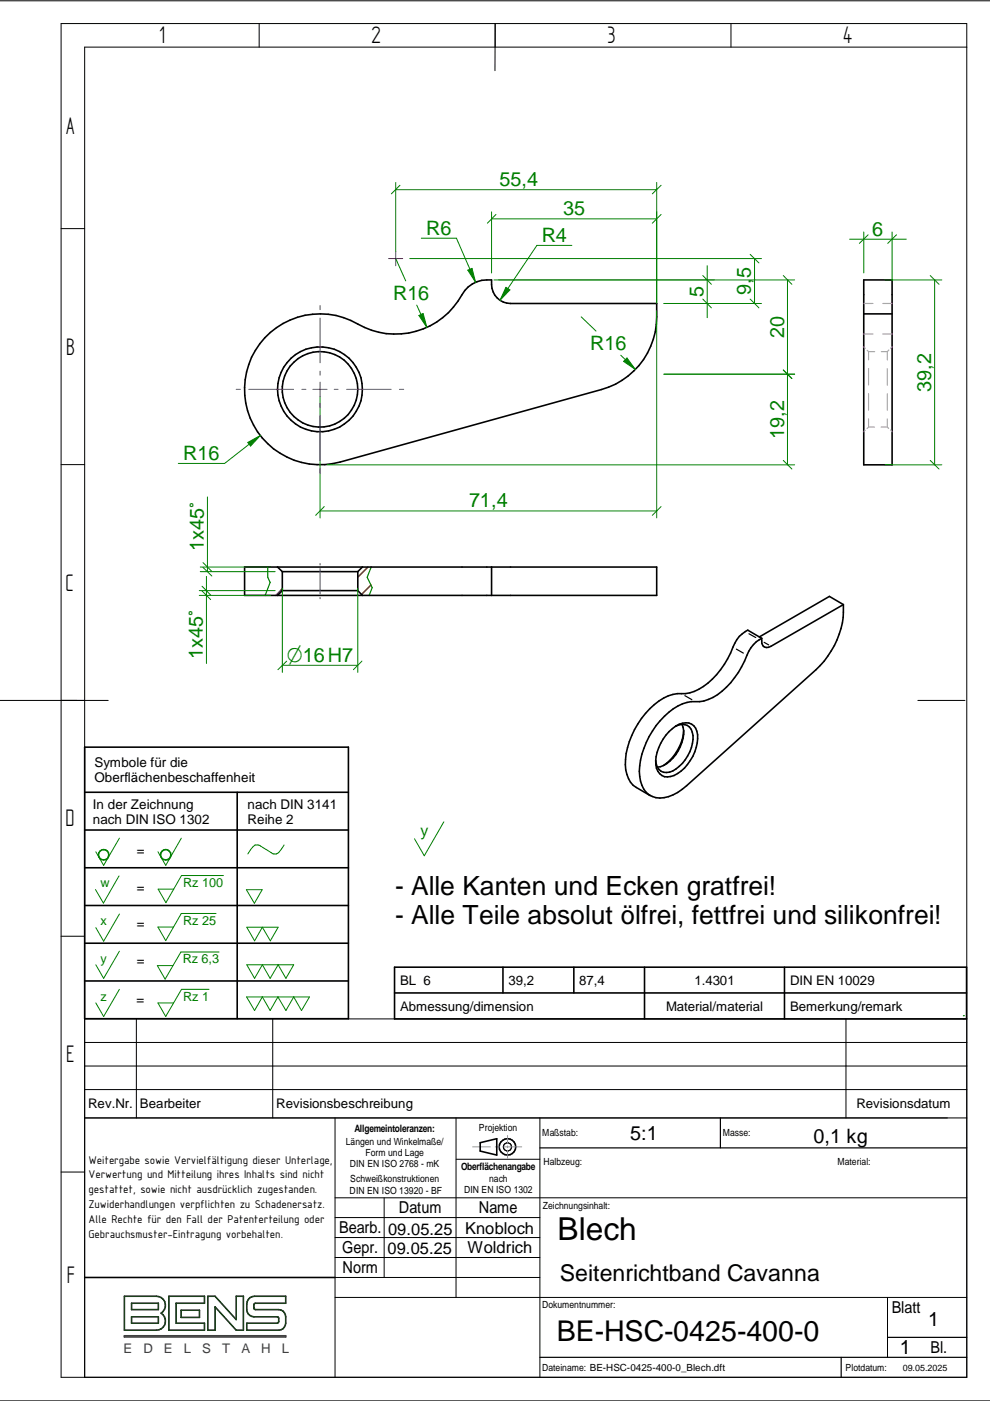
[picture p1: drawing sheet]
<svg xmlns="http://www.w3.org/2000/svg" width="210mm" height="297mm" viewBox="0 0 210 297" stroke-linecap="round" stroke-linejoin="round" font-family="sans-serif">
<g fill="none" stroke="#000" stroke-width=".21">
<path d="M0 .2h209.9M13 5h192v287h-192zM54.9 5v5M105 10v-5l-.1 10M155 5v5M205 10h-187.1v282M13 48.5h4.9M13 98.5h4.9M0 148.5h22.9M194.6 148.5h10M13 198.5h4.9M17.9 216h187.1"/>
<path d="M28.9 216v21M57.8 216v21M179.4 216v21M17.9 226h187.1M17.9 237h187.1M17.9 231h187.1M17.9 221h187.1M71 237v55M96.7 237v38.1M114.5 237v55M13 248.5h4.9M71 258.1h43.5"/>
<path d="M71 254h134M81.4 254v16.8M96.7 245.8h17.8M71 262.4h43.5M71 266.6h43.5M71 270.8h43.5M71 275.1h134M188.2 275.1v12.7M0 297h209.9"/>
</g>
<g fill="none" stroke="#000" stroke-width=".25">
<path d="M152.7 237v6.4M114.5 243.4h90.5M114.5 287.8h90.5M178.4 287.8v4.2M188.2 283.5h16.8"/>
<circle cx="107.6" cy="243.2" r=".86"/>
</g>
<g fill="none" stroke="#000" stroke-width=".34">
<path d="M183.1 59.4h6v39.2h-6zM56.1 71.6a16 16 0 0 1 19.8-2.9 16.1 16.1 0 0 0 22.1-6.2 6.2 6.2 0 0 1 6.2-3.1 4.2 4.2 0 0 0 4 4.9h31a19.9 19.9 0 0 1-1.2 9.1 16 16 0 0 1-10.5 9.2l-55.4 15.4a16 16 0 0 1-17.9-7.1 16 16 0 0 1 1.9-19.3zM183.1 66.5h6M17.9 158.4h56v57.6h-56zM17.9 176h56M17.9 168h56M50.3 168v48M17.9 184h56M17.9 192h56M17.9 200h56M17.9 208h56M83.7 210.5h121.2"/>
<path d="M83.7 205.1h121.2v10.9h-121.2zM106.6 205.1v5.4M121.7 205.1v5.4M136.7 205.1v10.9M166.3 205.1v10.9M101.8 242.3l3.5-.9v3.5l-3.5-.8zM17.9 270.8h53.1"/>
<circle cx="67.8" cy="82.5" r="9"/>
<circle cx="67.9" cy="82.5" r="8"/>
<circle cx="107.6" cy="243.2" r="1.73"/>
</g>
<path d="M100.2 243.2h3.8M105 243.2h.9M106.8 243.2h3.8M107.6 240.7v1.7M107.6 243v.3M107.6 243.8v1.8" fill="none" stroke="#229aff" stroke-width=".21"/>
<path d="M26.4 274.8h6.7a1.94 1.94 0 0 1 1.9 1.4 1.94 1.94 0 0 1-.8 2.2 1.95 1.95 0 0 1 .8 2.2 1.95 1.95 0 0 1-1.9 1.4h-6.7zM27.9 279.2h5.7v1.3h-5.7zM27.9 276.3h5.7v1.4h-5.7zM35.8 274.8h7.5v1.5h-6v4.2h6v1.5h-7.5zM38.4 277.8h3.9v1.5h-3.9zM44.1 274.8h1.5l4.5 5v-5h1.5v7.2h-1.5l-4.5-4.9v4.9h-1.5zM53 275.1l1-.3h6.6v1.5h-6.5l-.3 .3v.8l.3 .3h5a1.48 1.48 0 0 1 1.5 1.5 2.53 2.53 0 0 1-.6 2.5l-.9 .3h-6.8v-1.5h6.5l.3-.3v-.7l-.3-.3h-5a1.55 1.55 0 0 1-1.5-1.5 2.47 2.47 0 0 1 .7-2.6z" fill="none" stroke="#004000" stroke-width=".34"/>
<path d="M26.4 283.2h34.2v.3h-34.2z" fill="none" stroke="#3f3f3f" stroke-width=".34"/>
<path d="M204.3 215.3h.1M204.3 216h.1" fill="none" stroke="#008000" stroke-width=".25"/>
<g fill="none" stroke="#008000" stroke-width=".21">
<path d="M149 58.4l1.8 1.9M149.9 56.3v11.1M166.1 58.4l1.8 1.9M167 59.4v39.2M168.5 59.4h-63.8M139.2 65.9v43.9M140.8 64.3h10.6M140.8 79.3h27.7M149 63.4l1.8 1.9M166.1 78.4l1.8 1.9M52.5 93.8l2.7-1.5-2.1 2.3zM55.2 92.3l-7.6 6h-9.8"/>
<path d="M67.9 84v25.8M69.3 98.6h99.2M166.1 97.6l1.8 1.8M67.9 108.3h71.3M68.7 107.4l-1.8 1.9M140.2 107.4l-1.9 1.9M25.3 177.7l-3.3 5.8-1.7-2.9M38.4 177.7l-3.3 5.8-1.6-2.9M60.2 179.2l-1 1.4-.7 .5-.6-.1-2.1-1.3a1.56 1.56 0 0 0-2.7 .5l-.6 .9M94.1 174.2l-4.1 7.2-2.1-3.6M25.2 185.7l-3.3 5.8-1.7-2.9M25.3 193.8l-3.3 5.8-1.7-2.9"/>
<path d="M45.8 193.7h-7.4l-3.3 5.7-1.6-2.8h3.3M47.4 185.6h-8.9l-3.3 5.8-1.7-2.9h3.3M52.2 188.6h3.4l-1.7 2.9zM52.3 196.6h6.7l-1.7 2.9-1.7-2.9-1.6 2.9zM25.3 201.7l-3.3 5.7-1.7-2.8M25.3 209.8l-3.3 5.7-1.7-2.9M44.3 209.8h-5.8l-3.4 5.7-1.6-2.9h3.3M46.4 201.8h-8l-3.4 5.8-1.6-2.9h3.3M52.3 211.4h13.3l-1.7 2.8-1.6-2.8-1.7 2.8-1.7-2.8-1.6 2.8-1.7-2.8-1.6 2.8zM52.3 204.6h10l-1.7 2.8-1.6-2.8-1.7 2.8-1.7-2.8-1.6 2.8z"/>
</g>
<g fill="none" stroke="#008000" stroke-width=".34">
<circle cx="22" cy="181.2" r="1.09"/>
<circle cx="35.1" cy="181.2" r="1.09"/>
</g>
<g fill="none" stroke="#f0f" stroke-width=".25">
<path d="M183.1 73.5l.4 .4M183.1 64.3h2M183.1 70.8h2M183.9 74.3l.2 .2M184.1 74.5v1.8M184.1 78.1v3.5M184.2 74.5h1.3M186.9 74.5h1.2M187.2 64.3h1.9M187.2 70.8h1.9M188.1 74.5v1.8M188.1 78.1v3.6"/>
<path d="M188.5 74.2l-.4 .3M189.1 73.5l-.3 .3M183.4 91.2l-.3 .3M184.1 90.6l-.3 .3M184.1 83.4v3.6M184.1 88.8v1.8M184.2 90.6h1.2M186.8 90.6h1.3M188.1 83.5v3.5M188.1 88.8v1.8M188.1 90.6l.3 .2M188.8 91.2l.3 .3"/>
</g>
<path d="M52.5 93.8l2.7-1.5-2.1 2.3z" fill="#008000"/>
<g fill="none" stroke="#00f" stroke-width=".21">
<path d="M82.4 54.8h3M83.9 53.3v3M67.9 64.8v.9M67.9 67.4v9.5M67.9 78.7v.8M50.1 82.5h.9M52.7 82.5h9.5M64 82.5h.9M66.3 82.5h3M67.9 81v3M67.9 85.6v.8M67.9 88.2v9.4"/>
<path d="M67.9 99.4v.9M70.9 82.5h.8M73.5 82.5h9.4M84.7 82.5h.9"/>
</g>
<g fill="none" stroke="#008000" stroke-width=".21">
<path d="M83.9 38.7v14.6M84.8 39.3l-1.8 1.8M139.2 38.7v25.6M140.2 39.3l-1.9 1.8M83.9 54.8l2.1 4.8M83.9 40.2h55.3M86.9 54.8h74.6M159 53.9l1.9 1.9M160 54.8v9.5M88.3 64.7l2.2 4.7M88.8 66.9l.9-.4 .8 2.9zM140.8 64.3h20.7"/>
<path d="M159 63.4l1.9 1.9"/>
</g>
<path d="M88.8 66.9l.9-.4 .8 2.9z" fill="#008000"/>
<path d="M89.3 50.5h7.5l4 9.4M99.2 57.3l.9-.4 .7 3z" fill="none" stroke="#008000" stroke-width=".21"/>
<path d="M99.2 57.3l.9-.4 .7 3z" fill="#008000"/>
<path d="M121.2 52h-7.4l-7.8 11.7M107.3 60.9l.8 .6-2.1 2.2z" fill="none" stroke="#008000" stroke-width=".21"/>
<path d="M107.3 60.9l.8 .6-2.1 2.2z" fill="#008000"/>
<path d="M123.2 67.2l3.2 3M131.6 75.3l3.1 3M132.9 75.9l1.8 2.4-2.5-1.7z" fill="none" stroke="#008000" stroke-width=".21"/>
<path d="M132.9 75.9l1.8 2.4-2.5-1.7z" fill="#008000"/>
<g fill="none" stroke="#008000" stroke-width=".21">
<path d="M104.2 44.9v13M104.2 46.4h35M105.2 45.5l-1.9 1.8M139.2 44.9v19.4M140.2 45.5l-1.9 1.8M180.1 50.7h12.1M183.1 49.2v8.7M184.1 49.8l-1.9 1.8M187.6 59.4h12.1M189.1 49.2v10.2M190.1 49.8l-1.9 1.8M197.2 58.4l1.9 1.9"/>
<path d="M198.2 59.4v39.2M187.6 98.6h12.1M197.2 97.6l1.9 1.8M43.1 119.3l1.8 1.9M44 105.4v15.8M42.2 125.2h16.1M42.2 126.2h15.2M42.5 121.2h15.8M42.5 120.2h14.9M42.8 125.3l1.9 1.8M42.8 124.3l1.9 1.9M43.1 120.3l1.8 1.8"/>
<path d="M43.8 122.2v18.5M59.9 124.7v17.9M75.9 124.7v17.9M59.9 141.1h16M60.8 140.2l-1.9 1.8M76.8 140.2l-1.9 1.8"/>
</g>
<path d="M59.9 124.8l-1.4 1.4M78 120.2l-2.1 2.1M78.7 124l-2 2" fill="none" stroke="#f00" stroke-width=".34"/>
<path d="M56.8 120.2v2.2l.5 1.1-1.1 2.7M78.7 120.2l-.8 2.2 1 2.2-.6 1.6" fill="none" stroke="#008000" stroke-width=".25"/>
<g fill="none" stroke="#000" stroke-width=".34">
<path d="M51.9 120.2h87.3v6h-87.3zM58.8 120.2l1.1 1M59.9 121.2v4M59.9 125.2l-1.1 1M59.9 125.2h16M59.9 121.2h16M75.9 125.2l.9 1M75.9 121.2v4M76.8 120.2l-.9 1M104.2 120.2v6M161.5 135.3l-3-1.7a6.1 6.1 0 0 0-3.1 3.6 16.4 16.4 0 0 1-8.2 9.4l-1.9 .5a8.8 8.8 0 0 0-7.5 3.1 17.6 17.6 0 0 0-5.2 11.9 5.6 5.6 0 0 0 2.3 4.9l3 1.7M178.8 128.2a17.8 17.8 0 0 1-5.8 13.8l-27.4 24.6a8.3 8.3 0 0 1-6.5 2.5 4.2 4.2 0 0 1-3.3-3.5 14.4 14.4 0 0 1 2.5-10.6 13.5 13.5 0 0 1 7.4-6.1l.9-.1a8.9 8.9 0 0 0 7.4-3.1 20.1 20.1 0 0 0 4.7-7.6 6.4 6.4 0 0 1 2.8-2.8"/>
<path d="M178.8 128.2l-2.9-1.8-14.9 8.6M178.8 128.2l-15.4 8.8a1.19 1.19 0 0 1-1.3 .2 1.19 1.19 0 0 1-.6-1.3v-.6M141.9 155.1a4.7 4.7 0 0 1 4.2-1.8 2.87 2.87 0 0 1 1.8 3.3 9.7 9.7 0 0 1-5 7.8 2.56 2.56 0 0 1-3.8-2.2 9.5 9.5 0 0 1 2.8-7.1zM143.2 154a2.31 2.31 0 0 1 2.5-.2 2.31 2.31 0 0 1 1.2 2.2 8.4 8.4 0 0 1-4.9 7.7 2.16 2.16 0 0 1-2.6-1.1M144.6 153.6a7.1 7.1 0 0 1-1.9 7.1 5.3 5.3 0 0 1-3.3 1.9M144.9 155a10.1 10.1 0 0 1-4.1 7.3M139 161.2l.4 1.4"/>
</g>
<path d="M156.1 137.6l1.5 .9M158.8 134.4l1.4 .8M162 136.2l1 .5M145.2 147.5l1.5 .8" fill="none" stroke="#000" stroke-width=".25"/>
<path d="M67.9 119.5v.3M67.9 120.5v5.4M67.9 126.7v.3" fill="none" stroke="#00f" stroke-width=".21"/>
<text font-size="6.7" x="118.2" y="262.9">Blech</text>
<text font-size="6.1" x="118.1" y="284.4">BE-HSC-0425-400-0</text>
<g font-size="5.7">
<text x="33.8" y="9.2">1</text>
<text x="78.8" y="9.2">2</text>
<text x="128.8" y="9.2">3</text>
<text x="178.8" y="9.2">4</text>
<text x="14" y="28.4">A</text>
<text x="14" y="75.2">B</text>
<text x="13.9" y="125.2">C</text>
<text x="13.9" y="175.2">D</text>
<text x="14" y="225.2">E</text>
<text x="14.2" y="271.9">F</text>
</g>
<g font-size="5.6">
<text x="83.8" y="189.7">- Alle Kanten und Ecken gratfrei!</text>
<text x="83.8" y="195.9">- Alle Teile absolut ölfrei, fettfrei und silikonfrei!</text>
</g>
<text font-size="4.9" x="118.7" y="271.5">Seitenrichtband Cavanna</text>
<text font-size="4.6" fill="#008000" x="60.8" y="140.3">O16H7</text>
<g font-size="4.2" fill="#008000">
<text x="105.9" y="39.5">55,4</text>
<text x="119.4" y="45.6">35</text>
<text x="90.4" y="49.8">R6</text>
<text x="114.9" y="51.3">R4</text>
<text x="185" y="50">6</text>
<text x="83.4" y="63.6">R16</text>
<text x="149.2" y="63" transform="rotate(-90 149.2 63)">5</text>
<text x="159.2" y="62.5" transform="rotate(-90 159.2 62.5)">9,5</text>
<text x="166.2" y="71.7" transform="rotate(-90 166.2 71.7)">20</text>
<text x="125.1" y="74.3">R16</text>
<text x="197.4" y="83.1" transform="rotate(-90 197.4 83.1)">39,2</text>
<text x="166.2" y="93" transform="rotate(-90 166.2 93)">19,2</text>
<text x="38.9" y="97.5">R16</text>
<text x="99.4" y="107.6">71,4</text>
<text x="43.2" y="116.8" transform="rotate(-90 43.2 116.8)">1x45v</text>
<text x="43" y="139.6" transform="rotate(-90 43 139.6)">1x45v</text>
</g>
<g font-size="4.2">
<text x="133.6" y="241.8">5:1</text>
<text x="172.5" y="242.4">0,1 kg</text>
<text x="196.8" y="281.1">1</text>
<text x="190.8" y="287.1">1</text>
</g>
<g font-size="3.5">
<text x="84.6" y="257.3">Datum</text>
<text x="101.5" y="257.3">Name</text>
<text x="71.9" y="261.5">Bearb.</text>
<text x="82.3" y="261.7">09.05.25</text>
<text x="98.6" y="261.6">Knobloch</text>
<text x="72.6" y="265.7">Gepr.</text>
<text x="72.6" y="270">Norm</text>
<text x="82.2" y="265.9">09.05.25</text>
<text x="99.1" y="265.6">Woldrich</text>
<text x="189.1" y="278.4">Blatt</text>
<text x="197.3" y="286.9">Bl.</text>
</g>
<text font-size="3.4" fill="#008000" x="89.2" y="177.2">y</text>
<g font-size="2.8">
<text x="20" y="162.6">Symbole für die</text>
<text x="20" y="165.8">Oberflächenbeschaffenheit</text>
<text x="19.7" y="171.6">In der Zeichnung</text>
<text x="52.5" y="171.5">nach DIN 3141</text>
<text x="19.7" y="174.8">nach DIN ISO 1302</text>
<text x="52.5" y="174.7">Reihe 2</text>
<text x="29" y="181.3">=</text>
<text x="29" y="189.1">=</text>
<text x="29" y="196.8">=</text>
<text x="29" y="204.6">=</text>
<text x="84.8" y="208.7">BL 6</text>
<text x="107.8" y="208.7">39,2</text>
<text x="122.8" y="208.7">87,4</text>
<text x="147.2" y="208.7">1.4301</text>
<text x="167.5" y="208.7">DIN EN 10029</text>
<text x="29" y="212.9">=</text>
<text x="84.8" y="214.2">Abmessung/dimension</text>
<text x="141.2" y="214.2">Material/material</text>
<text x="167.5" y="214.2">Bemerkung/remark</text>
<text x="18.7" y="234.9">Rev.Nr.</text>
<text x="29.7" y="234.9">Bearbeiter</text>
<text x="58.6" y="234.9">Revisionsbeschreibung</text>
<text x="181.6" y="234.9">Revisionsdatum</text>
</g>
<g font-size="2.8" fill="#3f3f3f">
<text x="26.2" y="286.8">E</text>
<text x="30.4" y="286.8">D</text>
<text x="34.7" y="286.8">E</text>
<text x="39" y="286.8">L</text>
<text x="42.9" y="286.8">S</text>
<text x="47.1" y="286.8">T</text>
<text x="51.2" y="286.8">A</text>
<text x="55.4" y="286.8">H</text>
<text x="59.8" y="286.8">L</text>
</g>
<g font-size="2.7" fill="#008000">
<text x="21.3" y="188.1">w</text>
<text x="38.9" y="188">Rz 100</text>
<text x="21.3" y="196.2">x</text>
<text x="38.9" y="196.1">Rz 25</text>
<text x="21.3" y="204.1">y</text>
<text x="38.7" y="204.2">Rz 6,3</text>
<text x="21.3" y="212.1">z</text>
<text x="38.9" y="212.2">Rz 1</text>
</g>
<g font-size="2.6">
<text x="18.8" y="246.8">Weitergabe sowie Vervielfältigung dieser Unterlage,</text>
<text x="18.8" y="249.9">Verwertung und Mitteilung ihres Inhalts sind nicht</text>
<text x="18.8" y="253">gestattet, sowie nicht ausdrücklich zugestanden.</text>
<text x="18.8" y="256.1">Zuwiderhandlungen verpflichten zu Schadenersatz.</text>
<text x="18.8" y="259.2">Alle Rechte für den Fall der Patenterteilung oder</text>
<text x="18.8" y="262.4">Gebrauchsmuster-Eintragung vorbehalten.</text>
</g>
<g font-size="2.2">
<text x="75.1" y="240">Allgemeintoleranzen:</text>
<text x="97.7" y="248">Oberflächenangabe</text>
</g>
<g font-size="2.1">
<text x="101.6" y="239.8">Projektion</text>
<text x="73.3" y="242.8">Längen und Winkelmaße/</text>
<text x="77.5" y="245.2">Form und Lage</text>
<text x="115" y="240.9">Maßstab:</text>
<text x="153.2" y="240.9">Masse:</text>
<text x="74.2" y="247.5">DIN EN ISO 2768 - mK</text>
<text x="74.3" y="250.7">Schweißkonstruktionen</text>
<text x="103.7" y="250.7">nach</text>
<text x="115.2" y="246.9">Halbzeug:</text>
<text x="177.6" y="247">Material:</text>
<text x="74.1" y="253.1">DIN EN ISO 13920 - BF</text>
<text x="98.4" y="253">DIN EN ISO 1302</text>
<text x="115.1" y="256.2">Zeichnungsinhalt:</text>
<text x="114.9" y="277.4">Dokumentnummer:</text>
<text x="114.9" y="290.6">Dateiname: BE-HSC-0425-400-0_Blech.dft</text>
<text x="179.3" y="290.6">Plotdatum:</text>
</g>
<text font-size="1.9" x="191.4" y="290.6">09.05.2025</text>
</svg>
